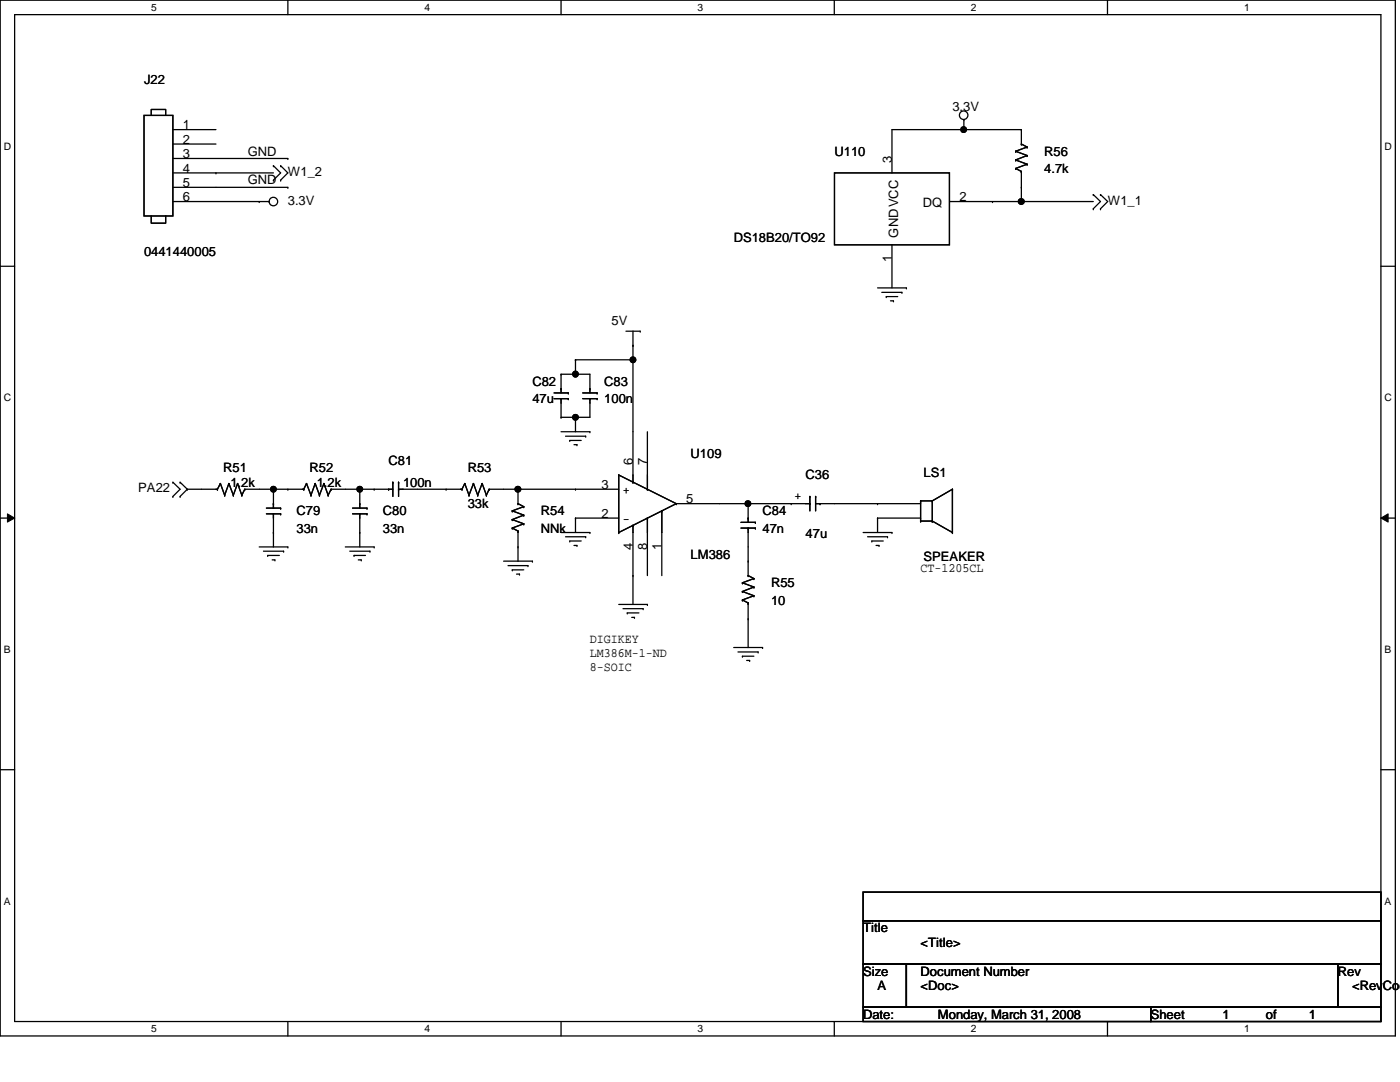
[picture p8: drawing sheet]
<svg xmlns="http://www.w3.org/2000/svg" width="279mm" height="216mm" viewBox="0 0 279 216" stroke-linecap="round" stroke-linejoin="round" font-family="sans-serif">
<path d="M0 0h278.5v206.7h-278.5zM2.9 2.9h272.7v200.9h-272.7z" fill="none" stroke="#000" stroke-width=".25"/>
<g fill="#fff">
<path d="M30.2 .3h1.1v2.3h-1.1z"/>
<path d="M30.2 204.1h1.1v2.3h-1.1z"/>
</g>
<path d="M57.4 0v2.9M57.4 203.8v2.9" fill="none" stroke="#000" stroke-width=".25"/>
<g fill="#fff">
<path d="M84.7 .3h1.1v2.3h-1.1z"/>
<path d="M84.7 204.1h1.1v2.3h-1.1z"/>
</g>
<path d="M112 0v2.9M112 203.8v2.9" fill="none" stroke="#000" stroke-width=".25"/>
<g fill="#fff">
<path d="M139.2 .3h1.1v2.3h-1.1z"/>
<path d="M139.2 204.1h1.1v2.3h-1.1z"/>
</g>
<path d="M166.5 0v2.9M166.5 203.8v2.9" fill="none" stroke="#000" stroke-width=".25"/>
<g fill="#fff">
<path d="M193.8 .3h1.1v2.3h-1.1z"/>
<path d="M193.8 204.1h1.1v2.3h-1.1z"/>
</g>
<path d="M221 0v2.9M221 203.8v2.9" fill="none" stroke="#000" stroke-width=".25"/>
<g fill="#fff">
<path d="M248.3 .3h1.1v2.3h-1.1z"/>
<path d="M248.3 204.1h1.1v2.3h-1.1z"/>
<path d="M.8 28h1.4v2.3h-1.4z"/>
<path d="M276.3 28h1.4v2.3h-1.4z"/>
<path d="M.8 78.2h1.4v2.3h-1.4z"/>
<path d="M276.3 78.2h1.4v2.3h-1.4z"/>
</g>
<path d="M0 53.1h2.9M275.6 53.1h2.9" fill="none" stroke="#000" stroke-width=".25"/>
<g fill="#fff">
<path d="M.8 128.5h1.3v2.2h-1.3z"/>
<path d="M276.3 128.5h1.3v2.2h-1.3z"/>
</g>
<path d="M0 103.4h2.9M275.6 103.4h2.9" fill="none" stroke="#000" stroke-width=".25"/>
<path d="M1.5 102.5l1.4 .9-1.4 .8zM275.6 103.4l1.4-.9v1.7z" fill="#000"/>
<path d="M1.5 102.5l1.4 .9-1.4 .8zM275.6 103.4l1.4-.9v1.7z" fill="none" stroke="#000" stroke-width=".2"/>
<g fill="#fff">
<path d="M.8 178.7h1.3v2.2h-1.3z"/>
<path d="M276.3 178.7h1.3v2.2h-1.3z"/>
</g>
<g fill="none" stroke="#000" stroke-width=".25">
<path d="M28.7 23h5.8v20.1h-5.8zM30.2 23v-1.2h2.9v1.2M34.5 25.9h8.6M34.5 31.6h22.9M34.5 34.5h20.1M34.5 37.4h22.9M34.5 28.7h8.6M43.1 34.5h.1M54.6 35.9h.1M54.6 33.1h.1M54.6 33.1l1.4 1.4-1.4 1.4M56 35.9h.1"/>
<path d="M56 33.1h.1M56 33.1l1.4 1.4-1.4 1.4M57.4 31.6h.1M57.4 37.4h.1M166.5 34.5h23v14.4h-23zM192.4 25.9h.1M192.4 23.9h.1M192.4 23.9v2M202.7 33.6h.1M202.7 31.9h.1M202.7 30.2h.1M202.7 33.6l1.1 .6"/>
<path d="M202.7 31.9l2.3 .9M202.7 30.2l2.3 .8M203.8 37.4h.1M203.8 25.9h.1M203.8 28.7h.1M203.8 34.2h.1M203.8 25.9v2.8M203.8 34.2v6M203.8 25.9h-25.8v8.6M203.8 28.7l1.2 .6M205 32.8h.1M205 31h.1"/>
<path d="M205 29.3h.1M205 32.8l-2.3 .8M205 31l-2.3 .9M205 29.3l-2.3 .9M218.2 38.8h.1M218.2 38.8l1.4 1.4-1.4 1.5M219.6 38.8h.1M219.6 38.8l1.5 1.4-1.5 1.5M30.2 43.1v1.4h2.9v-1.4M34.5 40.2h19.2M51.7 40.2h.1M53.7 40.2h.1"/>
<path d="M175.1 57.4h5.8M176 58.3h4M176.9 59.2h.1M176.9 59.2h2.3M178 48.9v8.5M180 58.3h.1M180.9 57.4h.1M189.5 40.2h28.7M198.1 40.2h.1M203.8 40.2h.1M218.2 41.7h.1M219.6 41.7h.1"/>
<path d="M110.6 79.5h2.8M110.6 78.4h2.8M112 74.7h.1M112 77.6h.1M112 79.5h.1M112 74.7h5.7v3.7M112 74.7v3.7M112 79.5v3.8M113.4 79.5h.1M113.4 78.4h.1M114.9 71.8h.1M114.9 74.7h.1"/>
<path d="M114.9 71.8v2.9M114.9 71.8h11.4M116.3 79.5h2.9M116.3 78.4h2.9M117.7 77.6h.1M117.7 79.5h.1M117.7 79.5v3.8h-5.7M119.2 79.5h.1M119.2 78.4h.1M124.9 66.1h2.9M126.3 71.8h.1M126.3 68.9h.1"/>
<path d="M126.3 66.1v30.1M127.8 66.1h.1M177.7 60h.6M178.3 60h.1M34.5 96.2h.1M34.5 99.1h.1M34.5 96.2l1.4 1.4-1.4 1.5M35.9 99.1h.1M35.9 96.2h.1M35.9 96.2l1.5 1.4M37.4 97.6h.1M37.4 97.6h6"/>
<path d="M37.4 97.6l-1.5 1.5M43.4 97.6h.1M44 96.5h.1M44 96.5l-.6 1.1M44 96.5l.8 2.3M44.8 98.8h.1M45.7 96.5h.1M45.7 96.5l-.9 2.3M45.7 96.5l.9 2.3M46.6 98.8h.1M47.4 96.5h.1M47.4 96.5l-.8 2.3"/>
<path d="M47.4 96.5l.9 2.3M48.3 98.8h.1M48.9 97.6h.1M48.9 97.6h11.7M48.9 97.6l-.6 1.2M54.6 97.6h.1M54.6 97.6v3.8M57.4 97.6h.1M60.6 97.6h.1M61.2 96.5h.1M61.2 96.5l-.6 1.1M61.2 96.5l.9 2.3"/>
<path d="M62.1 98.8h.1M62.9 96.5h.1M62.9 96.5l-.8 2.3M62.9 96.5l.9 2.3M63.8 98.8h.1M64.6 96.5h.1M64.6 96.5l-.8 2.3M64.6 96.5l.9 2.3M65.5 98.8h.1M66.1 97.6h.1M66.1 97.6h12.3M66.1 97.6l-.6 1.2"/>
<path d="M71.8 97.6h.1M71.8 97.6v3.8M74.7 97.6h.1M77.6 97.6h.1M78.4 96.2h.1M78.4 96.2v2.9M79.5 96.2h.1M79.5 97.6h.1M79.5 97.6h12.7M79.5 96.2v2.9M89 97.6h.1M92.2 97.6h.1"/>
<path d="M92.8 96.5h.1M92.8 96.5l-.6 1.1M92.8 96.5l.8 2.3M93.6 98.8h.1M94.5 96.5h.1M94.5 96.5l-.9 2.3M94.5 96.5l.8 2.3M95.3 98.8h.1M96.2 96.5h.1M96.2 96.5l-.9 2.3M96.2 96.5l.9 2.3M97.1 98.8h.1"/>
<path d="M97.6 97.6h.1M97.6 97.6h25.9M97.6 97.6l-.5 1.2M103.4 97.6h.1M103.4 97.6v2.9M112 83.3h.1M112 86.1h5.7M112.9 87h4M113.7 87.9h.1M113.7 87.9h2.3M114.6 88.7h.5M114.9 83.3h.1"/>
<path d="M114.9 97.6h.1M114.9 83.3v2.8M115.1 88.7h.1M116.9 87h.1M117.7 86.1h.1M123.5 94.8h.1M123.5 94.8v11.5M123.5 94.8l11.5 5.7M126.3 96.2h.1M129.2 97.6h.1M129.2 86.1v11.5M161.6 99.1h.1"/>
<path d="M161.6 99.1v2.8M162.8 99.1h.1M162.8 99.1v2.8M183.7 99.9h.1M183.7 99.9h2.4M183.7 99.9v4.1M186.1 99.9h.1M186.1 99.9v4.1M190.1 97.6h.1M190.1 97.6l-4 2.3M190.1 97.6v8.7M51.7 109.1h5.7"/>
<path d="M52.6 110h4M53.2 102.5h2.8M53.2 101.4h2.8M53.4 110.8h.1M53.4 110.8h2.4M54.3 111.7h.6M54.6 106.3h.1M54.6 100.5h.1M54.6 102.5h.1M54.6 102.5v6.6M54.9 111.7h.1M56 102.5h.1"/>
<path d="M56 101.4h.1M56.6 110h.1M57.4 109.1h.1M68.9 109.1h5.8M69.8 110h4M70.4 102.5h2.8M70.4 101.4h2.8M70.7 110.8h.1M70.7 110.8h2.2M71.5 111.7h.6M71.8 106.3h.1M71.8 100.5h.1"/>
<path d="M71.8 102.5h.1M71.8 102.5v6.6M72.1 111.7h.1M73.2 102.5h.1M73.2 101.4h.1M73.8 110h.1M74.7 109.1h.1M100.5 112h5.8M101.4 112.9h4M102.2 113.7h.1M102.2 105.4h.1M102.2 103.7h.1"/>
<path d="M102.2 101.9h.1M102.2 113.7h2.3M102.2 105.4l1.2 .6M102.2 103.7l2.3 .8M102.2 101.9l2.3 .9M103.1 114.6h.6M103.4 109.1h.1M103.4 100.5h.1M103.4 106h.1M103.4 106v6M103.4 100.5l1.1 .6M103.7 114.6h.1"/>
<path d="M104.5 104.5h.1M104.5 102.8h.1M104.5 101.1h.1M104.5 104.5l-2.3 .9M104.5 102.8l-2.3 .9M104.5 101.1l-2.3 .8M105.4 112.9h.1M106.3 112h.1M112 106.3h5.7M112.9 107.1h4M113.7 107.9h.1M113.7 107.9h2.3"/>
<path d="M114.6 108.8h.5M114.9 103.4h.1M114.9 103.4v2.9M114.9 103.4h8.6M115.1 108.8h.1M116.9 107.1h.1M117.7 106.3h.1M123.5 106.3h.1M126.3 114.9h.1M126.3 104.8h.1M126.3 104.8v15.8M129.2 103.4h.1"/>
<path d="M129.2 103.4v11.5M132.1 101.9h.1M132.1 101.9v13M135 100.5h.1M135 100.5h26.6M135 100.5l-11.5 5.8M147.9 105.4h2.8M147.9 104.2h2.8M148.2 119.7h.1M148.2 118h.1M148.2 116.3h.1M148.2 119.7l1.1 .6"/>
<path d="M148.2 118l2.3 .9M148.2 116.3l2.3 .8M149.3 100.5h.1M149.3 112h.1M149.3 103.4h.1M149.3 105.4h.1M149.3 114.9h.1M149.3 100.5v3.7M149.3 105.4v9.5M149.3 114.9l1.2 .5M150.5 118.9h.1M150.5 117.1h.1"/>
<path d="M150.5 115.4h.1M150.5 118.9l-2.3 .8M150.5 117.1l-2.3 .9M150.5 115.4l-2.3 .9M150.7 105.4h.1M150.7 104.2h.1M157.9 100.5h.1M161.6 100.5h.1M162.8 100.5h20.9M163.7 100.5h.1M172.3 106.3h5.7M173.1 107.1h4"/>
<path d="M174 107.9h.1M174 107.9h2.3M174.8 108.8h.6M175.1 103.4h.1M175.1 100.5h.1M175.1 103.4v2.9M175.1 103.4h8.6M175.4 108.8h.1M177.1 107.1h.1M178 106.3h.1M183.7 104h.1M183.7 104h2.4"/>
<path d="M186.1 104h.1M186.1 104l4 2.3M190.1 106.3h.1M123.5 120.6h5.7M124.3 121.5h4.1M125.2 122.3h.1M125.2 122.3h2.3M126.1 123.2h.5M126.6 123.2h.1M128.4 121.5h.1M129.2 120.6h.1M146.4 129.2h5.8"/>
<path d="M147.3 130.1h4M148.2 130.9h.1M148.2 130.9h2.3M149 131.8h.6M149.3 123.5h.1M149.3 120.3h.1M149.3 120.3v8.9M149.6 131.8h.1M151.3 130.1h.1M152.2 129.2h.1M0 153.6h2.9M275.6 153.6h2.9"/>
<path d="M172.3 178h103.3v5.7h-103.3zM172.3 183.7h103.3v8.7h-103.3zM172.3 192.4h8.6v8.6h-8.6zM180.9 192.4h86.1v8.6h-86.1zM267 192.4h8.6v8.6h-8.6zM172.3 201h57.4v2.8h-57.4zM229.7 201h45.9v2.8h-45.9z"/>
<circle cx="192.3" cy="25.9" r=".56"/>
<circle cx="192.3" cy="23" r=".85"/>
<circle cx="54.6" cy="40.2" r=".85"/>
<circle cx="203.8" cy="40.2" r=".56"/>
<circle cx="114.8" cy="74.6" r=".56"/>
<circle cx="126.3" cy="71.8" r=".56"/>
<circle cx="54.6" cy="97.6" r=".56"/>
<circle cx="71.8" cy="97.6" r=".56"/>
<circle cx="103.4" cy="97.6" r=".56"/>
<circle cx="114.8" cy="83.3" r=".56"/>
<circle cx="149.3" cy="100.5" r=".56"/>
</g>
<g fill="#000">
<circle cx="192.3" cy="25.9" r=".56"/>
<circle cx="203.8" cy="40.2" r=".56"/>
<circle cx="114.8" cy="74.6" r=".56"/>
<circle cx="126.3" cy="71.8" r=".56"/>
<circle cx="54.6" cy="97.6" r=".56"/>
<circle cx="71.8" cy="97.6" r=".56"/>
<circle cx="103.4" cy="97.6" r=".56"/>
<circle cx="114.8" cy="83.3" r=".56"/>
<circle cx="149.3" cy="100.5" r=".56"/>
</g>
<g font-size="2.6">
<text x="28.7" y="16.7">J22</text>
<text x="190.1" y="22.2">3.3V</text>
<text x="36.5" y="25.8">1</text>
<text x="36.5" y="28.7">2</text>
<text x="36.5" y="31.6">3</text>
<text x="36.5" y="34.5">4</text>
<text x="49.4" y="31">GND</text>
<text x="57.4" y="35.1">W1_2</text>
<text x="166.5" y="31.1">U110</text>
<text x="178" y="32.5" transform="rotate(-90 178 32.5)">3</text>
<text x="208.4" y="31.1">R56</text>
<text x="208.4" y="34.5">4.7k</text>
<text x="36.5" y="37.3">5</text>
<text x="36.5" y="40.2">6</text>
<text x="49.4" y="36.8">GND</text>
<text x="57.4" y="40.9">3.3V</text>
<text x="184.2" y="41.4">DQ</text>
<text x="191.5" y="40.2">2</text>
<text x="221.1" y="40.9">W1_1</text>
<text x="179.2" y="47.4" transform="rotate(-90 179.2 47.4)">GNDVCC</text>
<text x="28.7" y="51.2">0441440005</text>
<text x="146.4" y="48.3">DS18B20/TO92</text>
<text x="178" y="52.3" transform="rotate(-90 178 52.3)">1</text>
<text x="122" y="64.9">5V</text>
<text x="106.3" y="77">C82</text>
<text x="120.6" y="77">C83</text>
<text x="106.3" y="80.4">47u</text>
<text x="120.6" y="80.4">100n</text>
<text x="44.5" y="94.2">R51</text>
<text x="61.8" y="94.2">R52</text>
<text x="77.6" y="92.8">C81</text>
<text x="93.3" y="94.2">R53</text>
<text x="126.3" y="92.8" transform="rotate(-90 126.3 92.8)">6</text>
<text x="129.2" y="92.8" transform="rotate(-90 129.2 92.8)">7</text>
<text x="137.8" y="91.4">U109</text>
<text x="160.8" y="95.7">C36</text>
<text x="184.3" y="95.1">LS1</text>
<text x="27.6" y="98.3">PA22</text>
<text x="46" y="97.1">1.2k</text>
<text x="63.2" y="97.1">1.2k</text>
<text x="80.4" y="97.1">100n</text>
<text x="93.3" y="101.4">33k</text>
<text x="120.1" y="97.6">3</text>
<text x="124.3" y="98.6">+</text>
<text x="136.9" y="100.5">5</text>
<text x="159.9" y="98.3" transform="rotate(180 159.9 98.3)">+</text>
<text x="59.2" y="102.8">C79</text>
<text x="59.2" y="106.3">33n</text>
<text x="76.4" y="102.8">C80</text>
<text x="76.4" y="106.3">33n</text>
<text x="107.9" y="102.8">R54</text>
<text x="107.9" y="106.3">NNk</text>
<text x="120.1" y="103.3">2</text>
<text x="124.3" y="104.3">-</text>
<text x="152.2" y="102.8">C84</text>
<text x="152.2" y="106.3">47n</text>
<text x="160.8" y="107.4">47u</text>
<text x="126.3" y="109.7" transform="rotate(-90 126.3 109.7)">4</text>
<text x="129.2" y="109.7" transform="rotate(-90 129.2 109.7)">8</text>
<text x="132" y="109.7" transform="rotate(-90 132 109.7)">1</text>
<text x="137.8" y="111.5">LM386</text>
<text x="184.3" y="112">SPEAKER</text>
<text x="153.9" y="117.2">R55</text>
<text x="183.7" y="114">CT-1205CL</text>
<text x="153.9" y="120.6">10</text>
<text x="117.7" y="128.4">DIGIKEY</text>
<text x="117.7" y="131.2">LM386M-1-ND</text>
<text x="117.7" y="134">8-SOIC</text>
<text x="172.3" y="186.1">Title</text>
<text x="183.7" y="188.9">&lt;Title&gt;</text>
<text x="172.3" y="194.7">Size</text>
<text x="175.1" y="197.6">A</text>
<text x="183.7" y="194.7">Document Number</text>
<text x="183.7" y="197.6">&lt;Doc&gt;</text>
<text x="267" y="194.7">Rev</text>
<text x="269.8" y="197.6">&lt;RevCod</text>
<text x="172.3" y="203.3">Date:</text>
<text x="187.2" y="203.3">Monday, March 31, 2008</text>
<text x="229.7" y="203.3">Sheet</text>
<text x="244" y="203.3">1</text>
<text x="252.6" y="203.3">of</text>
<text x="261.2" y="203.3">1</text>
</g>
<g font-size="2">
<text x="30.2" y="2.2">5</text>
<text x="84.7" y="2.2">4</text>
<text x="139.2" y="2.2">3</text>
<text x="193.8" y="2.2">2</text>
<text x="248.3" y="2.2">1</text>
<text x=".8" y="29.8">D</text>
<text x="276.3" y="29.8">D</text>
<text x=".8" y="80.1">C</text>
<text x="276.3" y="80.1">C</text>
<text x=".8" y="130.3">B</text>
<text x="276.3" y="130.3">B</text>
<text x=".8" y="180.5">A</text>
<text x="276.3" y="180.5">A</text>
<text x="30.2" y="206">5</text>
<text x="84.7" y="206">4</text>
<text x="139.2" y="206">3</text>
<text x="193.8" y="206">2</text>
<text x="248.3" y="206">1</text>
</g>
</svg>
